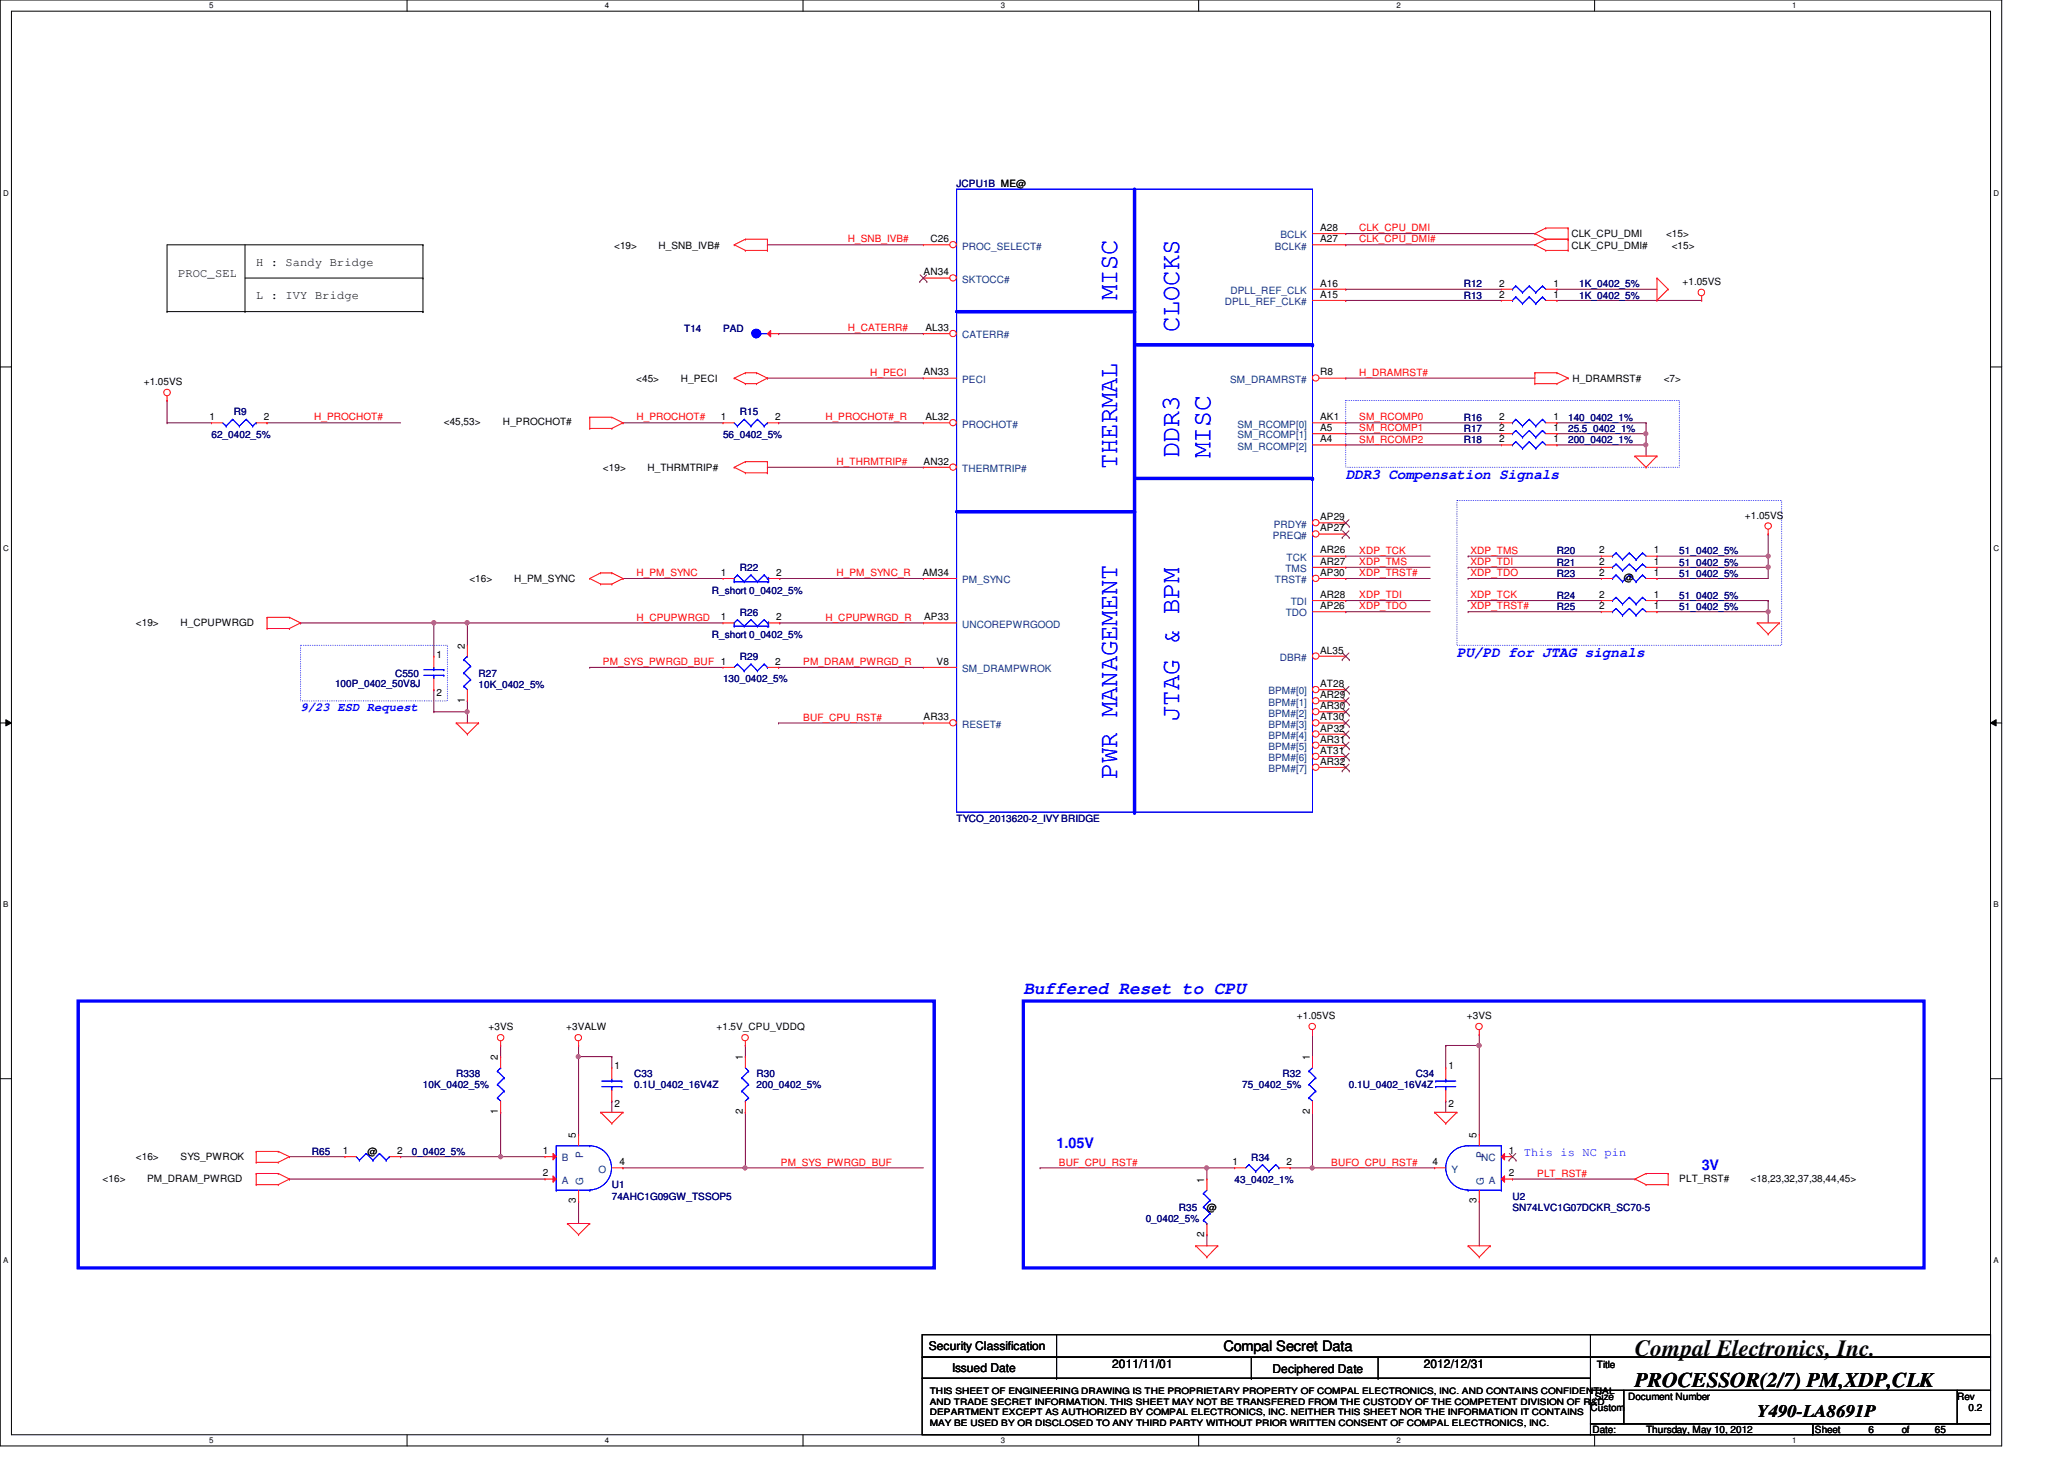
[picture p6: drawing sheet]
<svg xmlns="http://www.w3.org/2000/svg" width="297mm" height="210mm" viewBox="0 0 297 210" stroke-linecap="round" stroke-linejoin="round" font-family="sans-serif">
<path d="M0 0h288.1v208h-288.1zM1.6 1.6h284.9v204.8h-284.9z" fill="none" stroke="#000" stroke-width=".14"/>
<g fill="#fff">
<path d="M30.1 .2h.6v1.2h-.6z"/>
<path d="M30.1 206.6h.6v1.2h-.6z"/>
</g>
<path d="M58.6 0v1.6M58.6 206.4v1.6" fill="none" stroke="#000" stroke-width=".14"/>
<g fill="#fff">
<path d="M87 .2h.6v1.2h-.6z"/>
<path d="M87 206.6h.6v1.2h-.6z"/>
</g>
<path d="M115.6 0v1.6M115.6 206.4v1.6" fill="none" stroke="#000" stroke-width=".14"/>
<g fill="#fff">
<path d="M144 .2h.6v1.2h-.6z"/>
<path d="M144 206.6h.6v1.2h-.6z"/>
</g>
<path d="M172.5 0v1.6M172.5 206.4v1.6" fill="none" stroke="#000" stroke-width=".14"/>
<g fill="#fff">
<path d="M201 .2h.5v1.2h-.5z"/>
<path d="M201 206.6h.5v1.2h-.5z"/>
</g>
<path d="M229.5 0v1.6M229.5 206.4v1.6" fill="none" stroke="#000" stroke-width=".14"/>
<g fill="#fff">
<path d="M257.9 .2h.6v1.2h-.6z"/>
<path d="M257.9 206.6h.6v1.2h-.6z"/>
<path d="M.5 27.2h.7v1.2h-.7z"/>
<path d="M286.9 27.2h.8v1.2h-.8z"/>
<path d="M.5 78.4h.7v1.1h-.7z"/>
<path d="M286.9 78.4h.8v1.1h-.8z"/>
</g>
<path d="M0 52.8h1.6M286.5 52.8h1.6" fill="none" stroke="#000" stroke-width=".14"/>
<g fill="#fff">
<path d="M.5 129.6h.7v1.2h-.7z"/>
<path d="M286.9 129.6h.7v1.2h-.7z"/>
</g>
<path d="M0 104h1.6M.8 103.5l.8 .5-.8 .4zM286.5 104l.8-.5v.9zM286.5 104h1.6" fill="none" stroke="#000" stroke-width=".14"/>
<path d="M.8 103.5l.8 .5-.8 .4zM286.5 104l.8-.5v.9z" fill="#000"/>
<g fill="#fff">
<path d="M.5 180.8h.7v1.1h-.7z"/>
<path d="M286.9 180.8h.7v1.1h-.7z"/>
</g>
<path d="M35.3 35.2v9.6M60.9 35.2h.1M60.9 35.2h-36.9v9.6M60.9 35.2v9.6M24 44.8h.1M24 44.8h36.9M35.3 44.8h.1M35.3 40h25.6M60.9 40h.1M60.9 44.8h.1M0 155.2h1.6M286.5 155.2h1.6" fill="none" stroke="#000" stroke-width=".14"/>
<path d="M11.3 144h123.1v38.4h-123.1zM147.3 144h129.6v38.4h-129.6z" fill="none" stroke="#00f" stroke-width=".47"/>
<path d="M193.7 57.6h48v9.6h-48zM209.7 72h46.7v20.8h-46.7zM43.3 92.8h21.1v8h-21.1z" fill="none" stroke="#00f" stroke-width=".14" stroke-dasharray="0 .3"/>
<g fill="none" stroke="#800040" stroke-width=".14">
<path d="M211.3 86.4h.1M211.3 88h.1M211.3 80h.1M211.3 81.6h.1M211.3 83.2h.1M211.3 86.4h19.2M211.3 88h19.2M211.3 80h19.2M211.3 81.6h19.2M211.3 83.2h19.2M238.5 83.2h.1M238.5 83.2h16"/>
<path d="M254.5 80h.1M254.5 86.4h.1M254.5 80v1.6M254.5 86.4v1.6M88 158.4h.1M88 158.4v1.6M208.1 150.4h.1M212.9 148.8h.1M212.9 148.8v1.6h-4.8"/>
</g>
<circle cx="212.8" cy="150.4" r=".3" fill="#f0f"/>
<circle cx="212.8" cy="150.4" r=".3" fill="none" stroke="#f0f" stroke-width=".14"/>
<path d="M173.7 168h.1M173.7 168h4M185.7 168h.1M188.9 160h.1M188.9 160v8h-3.2" fill="none" stroke="#800040" stroke-width=".14"/>
<circle cx="173.6" cy="168" r=".3" fill="#f0f"/>
<circle cx="173.6" cy="168" r=".3" fill="none" stroke="#f0f" stroke-width=".14"/>
<path d="M188.9 148.8h.1M188.9 148.8v3.2M208.1 150.4h.1M208.1 150.4v3.2M212.9 150.4h.1M212.9 150.4v12.8" fill="none" stroke="#800040" stroke-width=".14"/>
<circle cx="212.8" cy="150.4" r=".3" fill="#f0f"/>
<circle cx="212.8" cy="150.4" r=".3" fill="none" stroke="#f0f" stroke-width=".14"/>
<path d="M83.3 152h.1M83.3 152v11.2M208.1 158.4h.1M208.1 158.4v1.6M41.7 169.6h.1M41.7 169.6h36.7M83.3 172.8h.1M83.3 172.8v3.2M212.9 172.8h.1M212.9 172.8v6.4" fill="none" stroke="#800040" stroke-width=".14"/>
<circle cx="83.2" cy="152" r=".3" fill="#f0f"/>
<circle cx="83.2" cy="152" r=".3" fill="none" stroke="#f0f" stroke-width=".14"/>
<path d="M72 166.4h.1M72 166.4h6.4" fill="none" stroke="#800040" stroke-width=".14"/>
<circle cx="72" cy="166.4" r=".3" fill="#f0f"/>
<circle cx="72" cy="166.4" r=".3" fill="none" stroke="#f0f" stroke-width=".14"/>
<g fill="none" stroke="#800040" stroke-width=".14">
<path d="M193.7 33.6h.1M193.7 35.2h.1M193.7 33.6h27.2M193.7 35.2h27.2M110.4 54.4h.1M110.4 54.4h22.5M112.1 48h.1M112.1 48h20.8M110.4 67.2h.1M110.4 67.2h22.5M193.7 60.8h.1M193.7 64h.1"/>
<path d="M193.7 60.8h22.4M193.7 64h22.4M193.7 83.2h.1M193.7 88h.1M193.7 86.4h.1M193.7 83.2h12.1M193.7 88h12.1M193.7 86.4h12.1M238.5 81.6h.1M238.5 86.4h.1M238.5 88h.1M238.5 80h.1"/>
<path d="M238.5 88h16M238.5 81.6h16M238.5 86.4h16M238.5 80h16M254.5 88h.1M254.5 88v1.6M173.7 168h.1M173.7 168v1.6"/>
</g>
<circle cx="254.5" cy="88" r=".3" fill="#f0f"/>
<circle cx="254.5" cy="88" r=".3" fill="none" stroke="#f0f" stroke-width=".14"/>
<path d="M254.5 81.6h.1M254.5 81.6v1.6M112.1 104h.1M112.1 104h20.8" fill="none" stroke="#800040" stroke-width=".14"/>
<circle cx="254.5" cy="81.6" r=".31" fill="#f0f"/>
<circle cx="254.5" cy="81.6" r=".31" fill="none" stroke="#f0f" stroke-width=".14"/>
<path d="M112.1 60.8h.1M112.1 60.8h20.8M254.5 76.8h.1M254.5 76.8v3.2" fill="none" stroke="#800040" stroke-width=".14"/>
<circle cx="254.5" cy="80" r=".3" fill="#f0f"/>
<circle cx="254.5" cy="80" r=".3" fill="none" stroke="#f0f" stroke-width=".14"/>
<path d="M193.7 54.4h.1M193.7 54.4h27.2M193.7 62.4h.1M193.7 62.4h22.4M193.7 80h.1M193.7 80h12.1M107.3 160h.1M107.3 160v8M188.9 168h.1M188.9 168h17.6M217.7 169.6h.1M217.7 169.6h17.6" fill="none" stroke="#800040" stroke-width=".14"/>
<circle cx="188.8" cy="168" r=".3" fill="#f0f"/>
<circle cx="188.8" cy="168" r=".3" fill="none" stroke="#f0f" stroke-width=".14"/>
<path d="M224.1 60.8h.1M224.1 60.8h12.8M236.9 64h.1M236.9 64v1.6M67.3 89.6h.1M67.3 89.6v3.2M67.3 102.4h.1M67.3 102.4v1.6" fill="none" stroke="#800040" stroke-width=".14"/>
<circle cx="236.9" cy="64" r=".3" fill="#f0f"/>
<circle cx="236.9" cy="64" r=".3" fill="none" stroke="#f0f" stroke-width=".14"/>
<path d="M224.1 62.4h.1M224.1 62.4h12.8" fill="none" stroke="#800040" stroke-width=".14"/>
<circle cx="236.9" cy="62.4" r=".3" fill="#f0f"/>
<circle cx="236.9" cy="62.4" r=".3" fill="none" stroke="#f0f" stroke-width=".14"/>
<g fill="none" stroke="#800040" stroke-width=".14">
<path d="M110.4 35.2h.1M110.4 35.2h22.5M24 57.6h.1M24 57.6v3.2M193.7 41.6h.1M193.7 43.2h.1M193.7 41.6h22.4M193.7 43.2h22.4M224.1 41.6h.1M224.1 43.2h.1M224.1 41.6h14.4M224.1 43.2h20.8"/>
<path d="M24 60.8h.1M24 60.8h6.4M38.4 60.8h.1M38.4 60.8h19.3M89.7 60.8h.1M89.7 60.8h14.4M224.1 64h.1M236.9 62.4h.1M236.9 60.8h.1M236.9 60.8v3.2h-12.8M62.4 89.6h.1M62.4 99.2h.1"/>
<path d="M62.4 89.6v4.8M62.4 99.2v3.2M89.7 83.2h.1M89.7 83.2h14.4M112.1 96h.1M112.1 96h20.8M112.2 89.6h.1M112.2 89.6h20.7M193.7 81.6h.1M193.7 81.6h12.1M62.4 102.4h.1M62.4 102.4h4.9"/>
<path d="M72 150.4h.1M72 150.4v1.6M72 160h.1M72 160v6.4M149.7 168h.1M149.7 168h24"/>
</g>
<circle cx="67.2" cy="102.4" r=".3" fill="#f0f"/>
<circle cx="67.2" cy="102.4" r=".3" fill="none" stroke="#f0f" stroke-width=".14"/>
<path d="M67.3 89.6h.1M67.3 89.6h36.8M84.9 96h.1M84.9 96h19.2M67.3 100.8h.1M67.3 100.8v1.6M173.7 177.6h.1M173.7 177.6v1.6" fill="none" stroke="#800040" stroke-width=".14"/>
<circle cx="67.2" cy="89.6" r=".31" fill="#f0f"/>
<circle cx="67.2" cy="89.6" r=".31" fill="none" stroke="#f0f" stroke-width=".14"/>
<path d="M62.4 89.6h.1M62.4 89.6h4.9" fill="none" stroke="#800040" stroke-width=".14"/>
<circle cx="62.4" cy="89.6" r=".31" fill="#f0f"/>
<circle cx="62.4" cy="89.6" r=".31" fill="none" stroke="#f0f" stroke-width=".14"/>
<path d="M43.3 89.6h.1M43.3 89.6h19.1M107.3 168h.1M107.3 168h25.6" fill="none" stroke="#800040" stroke-width=".14"/>
<circle cx="107.2" cy="168" r=".3" fill="#f0f"/>
<circle cx="107.2" cy="168" r=".3" fill="none" stroke="#f0f" stroke-width=".14"/>
<g fill="none" stroke="#800040" stroke-width=".14">
<path d="M112.2 83.2h.1M112.2 83.2h20.7M83.3 152h.1M83.3 150.4h.1M83.3 152h4.7M83.3 150.4v1.6M88 152h.1M88 152v1.6M107.3 150.4h.1M107.3 150.4v1.6M41.7 166.4h.1M41.7 166.4h8"/>
<path d="M57.7 166.4h.1M57.7 166.4h14.3M89.7 168h.1M89.7 168h17.6"/>
</g>
<g fill="none" stroke="#f00" stroke-width=".14">
<path d="M105.7 35.2h.1M105.7 35.2l1.6 .8M107.3 34.4h.1M107.3 36h.1M107.3 36h3.1M107.3 34.4h3.1M107.3 34.4l-1.6 .8M110.4 34.4h.1M110.4 36h.1M110.4 34.4v1.6M220.9 35.2h.1M220.9 33.6h.1"/>
<path d="M220.9 35.2l1.6 .8M220.9 33.6l1.6 .8M222.5 36h.1M222.5 34.4h.1M222.5 32.8h.1M222.5 36h3.2M222.5 34.4l-1.6 .8M222.5 34.4h3.2M222.5 32.8l-1.6 .8M222.5 32.8h3.2M225.7 34.4h.1M225.7 36h.1"/>
<path d="M225.7 32.8h.1M225.7 32.8v3.2M24 57.6h.1M24 57v.6M105.7 54.4h.1M105.7 54.4l1.6 .8M107.3 53.6h.1M107.3 55.2h.1M107.3 53.6h1.6M107.3 55.2h1.6M107.3 53.6l-1.6 .8M108.9 53.6h.1"/>
<path d="M108.9 55.2h.1M108.9 53.6l1.5 .8M110.4 54.4h.1M110.4 54.4l-1.5 .8M216.1 41.6h.1M216.1 41.6h1.6M220.9 53.6h.1M220.9 55.2h.1M220.9 53.6h3.2M220.9 53.6v1.6M220.9 55.2h3.2M222.5 41.6h1.6"/>
<path d="M224.1 53.6h.1M224.1 55.2h.1M224.1 41.6h.1M224.1 53.6l1.6 .8M225.7 54.4h.1M225.7 54.4l-1.6 .8M238.5 40h.1M238.5 43.2h.1M238.5 40v3.2M238.5 40l1.6 1.6M240.1 41.6h.1M240.1 41.6l-1.6 1.6"/>
<path d="M244.9 43.2h.1M244.9 42.6v.6M30.4 60.8h.1M30.4 60.8h1.6M36.9 60.8h1.5M38.4 60.8h.1M84.9 61.6h.1M84.9 60h.1M84.9 60h3.1M84.9 61.6h3.1M84.9 60v1.6M88 60h.1"/>
<path d="M88 61.6h.1M88 60l1.7 .8M89.7 60.8h.1M89.7 60.8l-1.7 .8M104.1 60.8h.1M104.1 60.8h1.6M105.7 67.2h.1M105.7 67.2l1.6 .8M107.3 66.4h.1M107.3 68h.1M107.3 66.4l-1.6 .8M107.3 66.4h3.1"/>
<path d="M107.3 68h3.1M110.4 66.4h.1M110.4 68h.1M110.4 66.4v1.6M110.4 60.8h1.7M112.1 60.8h.1M216.1 60.8h.1M216.1 62.4h.1M216.1 60.8h1.6M216.1 62.4h1.6M222.5 60.8h1.6M222.5 62.4h1.6"/>
<path d="M224.1 60.8h.1M224.1 62.4h.1M235.3 65.6h.1M235.3 65.6h3.2M235.3 65.6l1.6 1.6M236.9 67.2h.1M238.5 65.6h.1M238.5 65.6l-1.6 1.6M254.5 76.8h.1M254.5 76.2v.6M38.4 90.4h.1M38.4 88.8h.1"/>
<path d="M38.4 88.8h3.3M38.4 90.4h3.3M38.4 88.8v1.6M41.7 88.8h.1M41.7 90.4h.1M41.7 88.8l1.6 .8M43.3 89.6h.1M43.3 89.6l-1.6 .8M84.9 83.2h.1M84.9 83.2l1.5 .8M86.4 82.4h.1M86.4 84h.1"/>
<path d="M86.4 82.4l-1.5 .8M86.4 82.4h1.6M86.4 84h1.6M88 82.4h.1M88 84h.1M88 82.4l1.7 .8M89.7 83.2h.1M89.7 83.2l-1.7 .8M104.1 96h.1M104.1 83.2h.1M104.1 96h1.6M104.1 83.2h1.6"/>
<path d="M110.4 96h1.7M110.6 83.2h1.6M112.1 96h.1M112.2 83.2h.1M230.5 86.4h.1M230.5 80h.1M230.5 86.4h1.6M230.5 80h1.6M236.9 86.4h1.6M236.9 80h1.6M238.5 86.4h.1M238.5 80h.1"/>
<path d="M252.9 89.6h.1M252.9 89.6h3.2M252.9 89.6l1.6 1.6M254.5 91.2h.1M256.1 89.6h.1M256.1 89.6l-1.6 1.6M65.7 104h.1M65.7 104h3.2M65.7 104l1.6 1.6M67.3 105.6h.1M68.9 104h.1M68.9 104l-1.6 1.6"/>
<path d="M72 150.4h.1M72 149.8v.6M83.3 150.4h.1M83.3 149.8v.6M107.3 150.4h.1M107.3 149.8v.6M188.9 148.8h.1M188.9 152h.1M188.9 148.2v.6M188.9 152v1.6M188.9 158.4v1.6M212.9 148.8h.1"/>
<path d="M212.9 148.2v.6M36.9 170.4h.1M36.9 168.8h.1M36.9 167.2h.1M36.9 165.7h.1M36.9 168.8h3.1M36.9 170.4h3.1M36.9 165.7v1.5M36.9 168.8v1.6M36.9 165.7h3.1M36.9 167.2h3.1M40 168.8h.1"/>
<path d="M40 170.4h.1M40 165.7h.1M40 167.2h.1M40 168.8l1.7 .8M40 165.7l1.7 .7M41.7 169.6h.1M41.7 166.4h.1M41.7 169.6l-1.7 .8M41.7 166.4l-1.7 .8M49.7 166.4h.1M49.7 166.4h1.6M56 166.4h1.7"/>
<path d="M57.7 166.4h.1M81.7 176h.1M81.7 176h3.2M81.7 176l1.6 1.6M83.3 177.6h.1M84.9 176h.1M84.9 176l-1.6 1.6M86.4 160h.1M86.4 160h3.3M86.4 160l1.6 1.6M88 161.6h.1M89.7 160h.1"/>
<path d="M89.7 160l-1.7 1.6M172.1 179.2h.1M172.1 179.2h3.2M172.1 179.2l1.6 1.6M175.3 179.2h.1M175.3 179.2l-1.6 1.6M188.9 160h.1M206.5 160h.1M206.5 160h3.2M206.5 160l1.6 1.6M208.1 161.6h.1M209.7 160h.1"/>
<path d="M209.7 160l-1.6 1.6M211.3 179.2h.1M211.3 179.2h3.2M211.3 179.2l1.6 1.6M214.5 179.2h.1M214.5 179.2l-1.6 1.6M235.3 169.6h.1M235.3 169.6l1.6 .8M236.9 168.8h.1M236.9 170.4h.1M236.9 168.8h3.2M236.9 170.4h3.2"/>
<path d="M236.9 168.8l-1.6 .8M240.1 170.4h.1M240.1 168.8h.1M240.1 168.8v1.6M173.7 180.8h.1M212.9 180.8h.1"/>
<circle cx="24" cy="56.5" r=".47"/>
<circle cx="244.8" cy="42.1" r=".47"/>
<circle cx="254.5" cy="75.7" r=".46"/>
<circle cx="72.1" cy="149.3" r=".46"/>
<circle cx="83.2" cy="149.3" r=".46"/>
<circle cx="107.2" cy="149.3" r=".46"/>
<circle cx="188.8" cy="147.7" r=".46"/>
<circle cx="212.9" cy="147.7" r=".46"/>
</g>
<g fill="none" stroke="#000" stroke-width=".14">
<path d="M132.7 192h96.2v3.2h-96.2zM132.7 195.2h96.2v3.1h-96.2zM132.7 198.3h96.2v8.1h-96.2zM152.1 195.2h.1M152.1 198.3h.1M152.1 192v6.3M180.1 198.3h.1M180.1 195.2v3.1M198.3 198.3h.1M198.3 195.2v3.1M228.9 192h57.6v3.2h-57.6zM228.9 195.2h57.6v4.8h-57.6z"/>
<path d="M228.9 200h4.8v4.9h-4.8zM228.9 204.9h32v1.5h-32zM233.7 200h48v4.9h-48zM260.9 204.9h25.6v1.5h-25.6zM281.7 200h4.8v4.9h-4.8z"/>
</g>
<g fill="none" stroke="#00f" stroke-width=".14">
<path d="M137.7 27.2h51.2v89.6h-51.2zM217.7 41.6h.1M218.1 41.1h.1M218.1 41.1l1 1M218.1 41.1l-.4 .5M219.1 42.1h.1M220.1 41.1h.1M220.1 41.1l.9 1M220.1 41.1l-1 1M221 42.1h.1M222 41.1h.1M222 41.1l.5 .5"/>
<path d="M222 41.1l-1 1M32 60.8l.6 .5M32.6 61.3h.1M33.5 60.3h.1M33.5 60.3l-.9 1M33.5 60.3l1 1M34.5 61.3h.1M35.4 60.3h.1M35.4 60.3l-.9 1M35.4 60.3l1 1M36.4 61.3h.1M36.9 60.8h.1"/>
<path d="M36.9 60.8l-.5 .5M105.7 60.8l.4 .5M106.1 61.3h.1M107.1 60.3h.1M107.1 60.3l-1 1M107.1 60.3l1 1M108.1 61.3h.1M109 60.3h.1M109 60.3l-.9 1M109 60.3l1 1M110 61.3h.1M110.4 60.8h.1"/>
<path d="M110.4 60.8l-.4 .5M217.7 60.8h.1M217.7 62.4h.1M218.1 60.3h.1M218.1 61.9h.1M218.1 60.3l1 1M218.1 60.3l-.4 .5M218.1 61.9l1 1M218.1 61.9l-.4 .5M219.1 61.3h.1M219.1 62.9h.1M220.1 60.3h.1"/>
<path d="M220.1 61.9h.1M220.1 60.3l.9 1M220.1 60.3l-1 1M220.1 61.9l.9 1M220.1 61.9l-1 1M221 61.3h.1M221 62.9h.1M222 60.3h.1M222 61.9h.1M222 60.3l.5 .5M222 60.3l-1 1M222 61.9l.5 .5"/>
<path d="M222 61.9l-1 1M232.6 79.5h.1M232.6 79.5l.9 1M232.6 79.5l-.5 .5M234.5 79.5h.1M234.5 79.5l1 1M234.5 79.5l-1 1M236.4 79.5h.1M236.4 79.5l.5 .5M236.4 79.5l-.9 1M105.7 83.7h.1M105.7 83.7h4.7"/>
<path d="M106.1 95.5h.1M106.1 82.7h.1M106.1 95.5l-.4 .5M106.1 95.5l1 1M106.1 82.7l-.4 .5v.5M106.1 82.7l1 1M107.1 96.5h.1M107.1 83.7h.1M108.1 95.5h.1M108.1 82.7h.1M108.1 95.5l-1 1M108.1 95.5l.9 1"/>
<path d="M108.1 82.7l-1 1M108.1 82.7l.9 1M109 96.5h.1M109 83.7h.1M110 95.5h.1M110 82.7h.1M110 95.5l-1 1M110 95.5l.4 .5M110 82.7l-1 1M110 82.7l.4 .5M110.4 96h.1M110.4 83.2h.1"/>
<path d="M110.4 83.7h.1M110.6 83.7h.1M110.6 83.1v.6M232.1 86.4h.1M232.1 80h.1M232.6 85.9h.1M232.6 85.9l.9 1M232.6 85.9l-.5 .5M233.5 86.9h.1M233.5 80.5h.1M234.5 85.9h.1M234.5 85.9l1 1"/>
<path d="M234.5 85.9l-1 1M235.5 86.9h.1M235.5 80.5h.1M236.4 85.9h.1M236.4 85.9l.5 .5M236.4 85.9l-.9 1M188.4 154.1h.1M188.4 156h.1M188.4 157.9h.1M188.4 154.1l1 1M188.4 156l1 1M188.4 157.9l.5 .5"/>
<path d="M188.9 158.4h.1M188.9 153.6l-.5 .5M189.4 155.1h.1M189.4 157h.1M189.4 155.1l-1 .9M189.4 157l-1 .9M51.3 166.4l.4 .5M51.7 166.9h.1M52.7 165.9h.1M52.7 165.9l-1 1M52.7 165.9l1 1M53.7 166.9h.1"/>
<path d="M54.6 165.9h.1M54.6 165.9l-.9 1M54.6 165.9l1 1M55.6 166.9h.1M56 166.4h.1M56 166.4l-.4 .5"/>
</g>
<path d="M163.3 27.2v89.6" fill="none" stroke="#00f" stroke-width=".47"/>
<circle cx="163.3" cy="116.8" r=".23" fill="#00f"/>
<path d="M163.3 49.6h25.6" fill="none" stroke="#00f" stroke-width=".47"/>
<circle cx="188.9" cy="49.6" r=".23" fill="#00f"/>
<path d="M137.7 44.8h25.6" fill="none" stroke="#00f" stroke-width=".47"/>
<circle cx="163.3" cy="44.8" r=".23" fill="#00f"/>
<path d="M137.7 73.6h25.6" fill="none" stroke="#00f" stroke-width=".47"/>
<circle cx="163.3" cy="73.6" r=".23" fill="#00f"/>
<path d="M163.3 68.8h25.6" fill="none" stroke="#00f" stroke-width=".47"/>
<circle cx="188.9" cy="68.8" r=".23" fill="#00f"/>
<path d="M137.7 27.2h51.2v89.6h-51.2z" fill="none" stroke="#00f" stroke-width=".14"/>
<path d="M163.3 27.2v89.6" fill="none" stroke="#00f" stroke-width=".47"/>
<circle cx="163.3" cy="116.8" r=".23" fill="#00f"/>
<path d="M163.3 49.6h25.6" fill="none" stroke="#00f" stroke-width=".47"/>
<circle cx="188.9" cy="49.6" r=".23" fill="#00f"/>
<path d="M137.7 44.8h25.6" fill="none" stroke="#00f" stroke-width=".47"/>
<circle cx="163.3" cy="44.8" r=".23" fill="#00f"/>
<path d="M137.7 73.6h25.6" fill="none" stroke="#00f" stroke-width=".47"/>
<circle cx="163.3" cy="73.6" r=".23" fill="#00f"/>
<path d="M163.3 68.8h25.6" fill="none" stroke="#00f" stroke-width=".47"/>
<circle cx="188.9" cy="68.8" r=".23" fill="#00f"/>
<path d="M188.9 62.4h4.8M188.9 64h4.8M193.7 62.4h.1M193.7 64h.1" fill="none" stroke="#f00" stroke-width=".14"/>
<circle cx="189.4" cy="54.4" r=".46" fill="#fff"/>
<g fill="none" stroke="#f00" stroke-width=".14">
<path d="M188.9 35.2h4.8M188.9 33.6h4.8M193.7 35.2h.1M193.7 33.6h.1M188.9 43.2h4.8M188.9 41.6h4.8M189.9 54.4h3.8M193.7 54.4h.1M193.7 43.2h.1M193.7 41.6h.1M188.9 60.8h4.8M193.7 60.8h.1"/>
<circle cx="189.4" cy="54.4" r=".46"/>
</g>
<circle cx="137.2" cy="48" r=".46" fill="#fff"/>
<g fill="none" stroke="#f00" stroke-width=".14">
<path d="M132.9 48h.1M132.9 54.4h.1M132.9 48h3.8M132.9 54.4h4.8"/>
<circle cx="137.2" cy="48" r=".46"/>
</g>
<circle cx="137.2" cy="60.8" r=".46" fill="#fff"/>
<g fill="none" stroke="#f00" stroke-width=".14">
<path d="M132.9 60.8h.1M132.9 60.8h3.8"/>
<circle cx="137.2" cy="60.8" r=".46"/>
</g>
<circle cx="137.2" cy="67.2" r=".46" fill="#fff"/>
<g fill="none" stroke="#f00" stroke-width=".14">
<path d="M132.9 67.2h.1M132.9 67.2h3.8M132.9 96h.1M132.9 96h4.8"/>
<circle cx="137.2" cy="67.2" r=".46"/>
</g>
<circle cx="137.2" cy="104" r=".46" fill="#fff"/>
<g fill="none" stroke="#f00" stroke-width=".14">
<path d="M132.9 104h.1M132.9 104h3.8"/>
<circle cx="137.2" cy="104" r=".46"/>
</g>
<circle cx="189.4" cy="75.2" r=".46" fill="#fff"/>
<g fill="none" stroke="#f00" stroke-width=".14">
<path d="M189.9 75.2h3.8M193.7 75.2h.1"/>
<circle cx="189.4" cy="75.2" r=".46"/>
</g>
<path d="M193.2 75.7h.1M193.2 74.8l1 .9M194.1 74.8l-.9 .9M194.2 75.7h.1" fill="none" stroke="#804000" stroke-width=".14"/>
<circle cx="189.4" cy="76.8" r=".46" fill="#fff"/>
<g fill="none" stroke="#f00" stroke-width=".14">
<path d="M189.9 76.8h3.8M193.7 76.8h.1M188.9 80h4.8M188.9 81.6h4.8M193.7 80h.1M193.7 81.6h.1"/>
<circle cx="189.4" cy="76.8" r=".46"/>
</g>
<path d="M193.2 77.3h.1M193.2 76.4l1 .9M194.1 76.4l-.9 .9M194.2 77.3h.1" fill="none" stroke="#804000" stroke-width=".14"/>
<circle cx="189.4" cy="83.2" r=".46" fill="#fff"/>
<g fill="none" stroke="#f00" stroke-width=".14">
<path d="M188.9 86.4h4.8M188.9 88h4.8M189.9 83.2h3.8M193.7 83.2h.1M193.7 86.4h.1M193.7 88h.1"/>
<circle cx="189.4" cy="83.2" r=".46"/>
</g>
<circle cx="189.4" cy="94.4" r=".46" fill="#fff"/>
<g fill="none" stroke="#f00" stroke-width=".14">
<path d="M189.9 94.4h3.8M193.7 94.4h.1"/>
<circle cx="189.4" cy="94.4" r=".46"/>
</g>
<path d="M193.2 94.9h.1M193.2 93.9l1 1M194.1 93.9l-.9 1M194.2 94.9h.1" fill="none" stroke="#804000" stroke-width=".14"/>
<circle cx="189.4" cy="99.2" r=".46" fill="#fff"/>
<g fill="none" stroke="#f00" stroke-width=".14">
<path d="M189.9 99.2h3.8M193.7 99.2h.1"/>
<circle cx="189.4" cy="99.2" r=".46"/>
</g>
<path d="M193.2 99.7h.1M193.2 98.8l1 .9M194.1 98.8l-.9 .9M194.2 99.7h.1" fill="none" stroke="#804000" stroke-width=".14"/>
<circle cx="189.4" cy="100.8" r=".46" fill="#fff"/>
<g fill="none" stroke="#f00" stroke-width=".14">
<path d="M189.9 100.8h3.8M193.7 100.8h.1"/>
<circle cx="189.4" cy="100.8" r=".46"/>
</g>
<path d="M193.2 101.3h.1M193.2 100.4l1 .9M194.1 100.4l-.9 .9M194.2 101.3h.1" fill="none" stroke="#804000" stroke-width=".14"/>
<circle cx="189.4" cy="102.4" r=".46" fill="#fff"/>
<g fill="none" stroke="#f00" stroke-width=".14">
<path d="M189.9 102.4h3.8M193.7 102.4h.1"/>
<circle cx="189.4" cy="102.4" r=".46"/>
</g>
<path d="M193.2 102.9h.1M193.2 101.9l1 1M194.1 101.9l-.9 1M194.2 102.9h.1" fill="none" stroke="#804000" stroke-width=".14"/>
<circle cx="189.4" cy="104" r=".46" fill="#fff"/>
<g fill="none" stroke="#f00" stroke-width=".14">
<path d="M189.9 104h3.8M193.7 104h.1"/>
<circle cx="189.4" cy="104" r=".46"/>
</g>
<path d="M193.2 104.5h.1M193.2 103.5l1 1M194.1 103.5l-.9 1M194.2 104.5h.1" fill="none" stroke="#804000" stroke-width=".14"/>
<circle cx="189.4" cy="105.6" r=".46" fill="#fff"/>
<g fill="none" stroke="#f00" stroke-width=".14">
<path d="M189.9 105.6h3.8M193.7 105.6h.1"/>
<circle cx="189.4" cy="105.6" r=".46"/>
</g>
<path d="M193.2 106.1h.1M193.2 105.2l1 .9M194.1 105.2l-.9 .9M194.2 106.1h.1" fill="none" stroke="#804000" stroke-width=".14"/>
<circle cx="189.4" cy="107.2" r=".46" fill="#fff"/>
<g fill="none" stroke="#f00" stroke-width=".14">
<path d="M189.9 107.2h3.8M193.7 107.2h.1"/>
<circle cx="189.4" cy="107.2" r=".46"/>
</g>
<path d="M193.2 107.7h.1M193.2 106.8l1 .9M194.1 106.8l-.9 .9M194.2 107.7h.1" fill="none" stroke="#804000" stroke-width=".14"/>
<circle cx="189.4" cy="108.8" r=".46" fill="#fff"/>
<g fill="none" stroke="#f00" stroke-width=".14">
<path d="M189.9 108.8h3.8M193.7 108.8h.1"/>
<circle cx="189.4" cy="108.8" r=".46"/>
</g>
<path d="M193.2 109.3h.1M193.2 108.4l1 .9M194.1 108.4l-.9 .9M194.2 109.3h.1" fill="none" stroke="#804000" stroke-width=".14"/>
<circle cx="189.4" cy="110.4" r=".46" fill="#fff"/>
<g fill="none" stroke="#f00" stroke-width=".14">
<path d="M132.9 83.2h.1M132.9 83.2h4.8M189.9 110.4h3.8M193.7 110.4h.1"/>
<circle cx="189.4" cy="110.4" r=".46"/>
</g>
<path d="M193.2 110.9h.1M193.2 109.9l1 1M194.1 109.9l-.9 1M194.2 110.9h.1" fill="none" stroke="#804000" stroke-width=".14"/>
<circle cx="137.2" cy="40" r=".46" fill="#fff"/>
<g fill="none" stroke="#f00" stroke-width=".14">
<path d="M132.9 40h.1M132.9 40h3.8"/>
<circle cx="137.2" cy="40" r=".46"/>
</g>
<path d="M132.4 39.5l1 1M133.3 39.5l-.9 1M132.4 40.5h.1M133.4 40.5h.1" fill="none" stroke="#804000" stroke-width=".14"/>
<circle cx="137.2" cy="35.2" r=".46" fill="#fff"/>
<g fill="none" stroke="#f00" stroke-width=".14">
<path d="M132.9 35.2h.1M132.9 35.2h3.8M216.1 43.2h.1M216.1 43.2h1.6M222.5 43.2h1.6M224.1 43.2h.1M62.4 94.4h.1M62.4 99.2h.1M62.4 94.4v1.6M62.4 97.6v1.6M67.3 92.8h.1M67.3 92.8v1.6"/>
<path d="M67.3 99.2v1.6M104.1 89.6h.1M104.1 89.6h1.6M110.6 89.6h1.6M112.2 89.6h.1M132.9 89.6h.1M132.9 89.6h4.8M230.5 88h.1M230.5 88h1.6M236.9 88h1.6M238.5 88h.1M67.3 100.8h.1"/>
<path d="M88 153.6h.1M88 158.4h.1M88 153.6v1.6M88 156.8v1.6M208.1 153.6h.1M208.1 158.4h.1M208.1 153.6v1.6M208.1 156.8v1.6M177.7 168h.1M177.7 168h1.6M184.1 168h1.6M185.7 168h.1"/>
<circle cx="137.2" cy="35.2" r=".46"/>
</g>
<g fill="none" stroke="#00f" stroke-width=".14">
<path d="M217.7 43.2h.1M218.1 42.7h.1M218.1 42.7l1 1M218.1 42.7l-.4 .5M219.1 43.7h.1M220.1 42.7h.1M220.1 42.7l.9 1M220.1 42.7l-1 1M221 43.7h.1M222 42.7h.1M222 42.7l.5 .5M222 42.7l-1 1"/>
<path d="M61 97.2h2.9M61 96.4h2.9M62.4 96.4h.1M62.4 97.2h.1M62.4 96v.4M62.4 97.2v.4M63.9 97.2h.1M63.9 96.4h.1M66.8 98.7h.1M66.8 96.8h.1M66.8 94.9h.1M66.8 98.7l.5 .5"/>
<path d="M66.8 96.8l.9 1M66.8 94.9l.9 .9M67.3 94.4h.1M67.3 94.4l-.5 .5M67.7 97.8h.1M67.7 95.8h.1M67.7 97.8l-.9 .9M67.7 95.8l-.9 1M105.7 90.1h.1M105.7 90.1h4.7M106.1 89.2h.1M106.1 89.2l-.4 .4v.5"/>
<path d="M106.1 89.2l1 .9M107.1 90.1h.1M108.1 89.2h.1M108.1 89.2l-1 .9M108.1 89.2l.9 .9M109 90.1h.1M110 89.2h.1M110 89.2l-1 .9M110 89.2l.4 .4M110.4 89.6h.1M110.4 90.1h.1M110.6 90.1h.1"/>
<path d="M110.6 89.5v.6M232.1 88h.1M232.6 87.5h.1M232.6 87.5l.9 1M232.6 87.5l-.5 .5M233.5 88.5h.1M234.5 87.5h.1M234.5 87.5l1 1M234.5 87.5l-1 1M235.5 88.5h.1M236.4 87.5h.1M236.4 87.5l.5 .5"/>
<path d="M236.4 87.5l-.9 1M86.6 156.3h2.9M86.6 155.5h2.9M88 155.5h.1M88 156.3h.1M88 155.2v.3M88 156.3v.5M89.5 156.3h.1M89.5 155.5h.1M206.6 156.3h.1M206.6 155.5h.1M206.6 156.3h2.9"/>
<path d="M206.6 155.5h2.9M208.1 155.5h.1M208.1 156.3h.1M208.1 155.2v.3M208.1 156.3v.5M80 171.2h.1M80 171.2h4.9M84.9 164.8h.1M84.9 164.8a3.2 3.2 0 0 1 3.1 3.2 3.2 3.2 0 0 1-3.1 3.2M84.9 171.2h.1M84.9 164.8h-4.9v6.4M179.7 167.6h.1"/>
<path d="M179.7 167.6l-.4 .4M179.7 167.6l1 .9M180.7 168.5h.1M181.7 167.6h.1M181.7 167.6l-1 .9M181.7 167.6l.9 .9M182.6 168.5h.1M183.6 167.6h.1M183.6 167.6l-1 .9M183.6 167.6l.5 .4M184.1 168h.1"/>
</g>
<path d="M79.6 165.9l.4 .5-.4 .5z" fill="#f00"/>
<path d="M78.4 166.4h.1M78.4 166.4h1.6M79.6 165.9l.4 .5-.4 .5z" fill="none" stroke="#f00" stroke-width=".14"/>
<path d="M79.6 169.2l.4 .4-.4 .5z" fill="#f00"/>
<g fill="none" stroke="#f00" stroke-width=".14">
<path d="M216.1 64h.1M216.1 64h1.6M222.5 64h1.6M224.1 64h.1M78.4 169.6h.1M78.4 169.6h1.6M79.6 169.2l.4 .4-.4 .5zM83.3 172.8h.1M83.3 163.2h.1M83.3 163.2v1.6M83.3 171.2v1.6M88 168h1.7"/>
<path d="M89.7 168h.1"/>
</g>
<path d="M217.7 64h.1M218.1 63.5h.1M218.1 63.5l1 1M218.1 63.5l-.4 .5M219.1 64.5h.1M220.1 63.5h.1M220.1 63.5l.9 1M220.1 63.5l-1 1M221 64.5h.1M222 63.5h.1M222 63.5l.5 .5M222 63.5l-1 1" fill="none" stroke="#00f" stroke-width=".14"/>
<circle cx="108.8" cy="48" r=".63" fill="#00f"/>
<g fill="none" stroke="#00f" stroke-width=".14">
<path d="M109.5 48h.1M109.5 48h.9"/>
<circle cx="108.8" cy="48" r=".63"/>
</g>
<circle cx="108.8" cy="48" r=".63" fill="#00f"/>
<g fill="none" stroke="#00f" stroke-width=".14">
<path d="M109.5 48h.1M109.5 48h.9"/>
<circle cx="108.8" cy="48" r=".63"/>
</g>
<path d="M110.4 48l.5-.5v1z" fill="#f00"/>
<path d="M110.4 48l.5-.5v1zM110.4 48h1.7M112.1 48h.1M107.3 152h.1M107.3 152v1.6M107.3 158.4v1.6M107.3 160h.1" fill="none" stroke="#f00" stroke-width=".14"/>
<g fill="none" stroke="#00f" stroke-width=".14">
<path d="M106.8 155.1h.1M106.8 157h.1M106.8 155.1l.9 .9M106.8 157l.9 .9M107.3 158.4h.1M107.3 153.6l.4 .5M107.7 154.1h.1M107.7 156h.1M107.7 157.9h.1M107.7 154.1l-.9 1M107.7 156l-.9 1M107.7 157.9l-.4 .5"/>
<path d="M211.3 171.2h.1M211.3 171.2h4.8M216.1 164.8h.1M216.1 171.2h.1M216.1 164.8h-4.8a3.2 3.2 0 0 0-3.2 3.2 3.2 3.2 0 0 0 3.2 3.2M216.1 164.8v6.4"/>
</g>
<path d="M216.1 166.4l.4-.5v1z" fill="#f00"/>
<path d="M216.1 166.4l.4-.5v1zM216.1 166.4h1.6M217.7 166.4h.1" fill="none" stroke="#f00" stroke-width=".14"/>
<path d="M217.2 166.9h.1M217.2 165.9l1 1M218.1 165.9l-.9 1M218.2 166.9h.1" fill="none" stroke="#804000" stroke-width=".14"/>
<path d="M216.1 169.6l.4-.4v.9z" fill="#f00"/>
<g fill="none" stroke="#f00" stroke-width=".14">
<path d="M230.5 81.6h.1M230.5 83.2h.1M230.5 81.6h1.6M230.5 83.2h1.6M236.9 81.6h1.6M236.9 83.2h1.6M238.5 81.6h.1M238.5 83.2h.1M72 152h.1M72 152v1.6M72 158.4v1.6M72 160h.1"/>
<path d="M173.7 169.6h.1M173.7 177.6h.1M173.7 169.6v1.6M173.7 176v1.6M206.5 168h.1M206.5 168h1.6M212.9 172.8h.1M212.9 163.2h.1M212.9 163.2v1.6M212.9 171.2v1.6M216.1 169.6l.4-.4v.9zM216.1 169.6h1.6"/>
<path d="M217.7 169.6h.1"/>
</g>
<g fill="none" stroke="#00f" stroke-width=".14">
<path d="M232.1 81.6h.1M232.1 83.2h.1M232.6 81.2h.1M232.6 82.7h.1M232.6 81.2l.9 .9M232.6 81.2l-.5 .4M232.6 82.7l.9 1M232.6 82.7l-.5 .5M233.5 82.1h.1M233.5 83.7h.1M234.5 81.2h.1M234.5 82.7h.1"/>
<path d="M234.5 81.2l1 .9M234.5 81.2l-1 .9M234.5 82.7l1 1M234.5 82.7l-1 1M235.5 82.1h.1M235.5 83.7h.1M236.4 81.2h.1M236.4 82.7h.1M236.4 81.2l.5 .4M236.4 81.2l-.9 .9M236.4 82.7l.5 .5M236.4 82.7l-.9 1"/>
<path d="M71.6 157.9h.1M71.6 156h.1M71.6 154.1h.1M71.6 157.9l.4 .5M71.6 156l1 1M71.6 154.1l1 1M72 153.6h.1M72 153.6l-.4 .5M72.6 157h.1M72.6 155.1h.1M72.6 157l-1 .9M72.6 155.1l-1 .9"/>
<path d="M173.2 171.7h.1M173.2 173.7h.1M173.2 175.6h.1M173.2 171.7l1 1M173.2 173.7l1 .9M173.2 175.6l.5 .4M173.7 176h.1M173.7 171.2l-.5 .5M174.2 172.7h.1M174.2 174.6h.1M174.2 172.7l-1 1M174.2 174.6l-1 1"/>
</g>
<circle cx="212.8" cy="150.4" r=".3" fill="#f0f"/>
<circle cx="212.8" cy="150.4" r=".3" fill="none" stroke="#f0f" stroke-width=".14"/>
<circle cx="173.6" cy="168" r=".3" fill="#f0f"/>
<circle cx="173.6" cy="168" r=".3" fill="none" stroke="#f0f" stroke-width=".14"/>
<circle cx="212.8" cy="150.4" r=".3" fill="#f0f"/>
<circle cx="212.8" cy="150.4" r=".3" fill="none" stroke="#f0f" stroke-width=".14"/>
<circle cx="83.2" cy="152" r=".3" fill="#f0f"/>
<circle cx="83.2" cy="152" r=".3" fill="none" stroke="#f0f" stroke-width=".14"/>
<circle cx="72" cy="166.4" r=".3" fill="#f0f"/>
<circle cx="72" cy="166.4" r=".3" fill="none" stroke="#f0f" stroke-width=".14"/>
<circle cx="254.5" cy="88" r=".3" fill="#f0f"/>
<circle cx="254.5" cy="88" r=".3" fill="none" stroke="#f0f" stroke-width=".14"/>
<circle cx="254.5" cy="81.6" r=".31" fill="#f0f"/>
<circle cx="254.5" cy="81.6" r=".31" fill="none" stroke="#f0f" stroke-width=".14"/>
<circle cx="254.5" cy="80" r=".3" fill="#f0f"/>
<circle cx="254.5" cy="80" r=".3" fill="none" stroke="#f0f" stroke-width=".14"/>
<circle cx="188.8" cy="168" r=".3" fill="#f0f"/>
<circle cx="188.8" cy="168" r=".3" fill="none" stroke="#f0f" stroke-width=".14"/>
<circle cx="236.9" cy="64" r=".3" fill="#f0f"/>
<circle cx="236.9" cy="64" r=".3" fill="none" stroke="#f0f" stroke-width=".14"/>
<circle cx="236.9" cy="62.4" r=".3" fill="#f0f"/>
<circle cx="236.9" cy="62.4" r=".3" fill="none" stroke="#f0f" stroke-width=".14"/>
<circle cx="67.2" cy="102.4" r=".3" fill="#f0f"/>
<circle cx="67.2" cy="102.4" r=".3" fill="none" stroke="#f0f" stroke-width=".14"/>
<circle cx="67.2" cy="89.6" r=".31" fill="#f0f"/>
<circle cx="67.2" cy="89.6" r=".31" fill="none" stroke="#f0f" stroke-width=".14"/>
<circle cx="62.4" cy="89.6" r=".31" fill="#f0f"/>
<circle cx="62.4" cy="89.6" r=".31" fill="none" stroke="#f0f" stroke-width=".14"/>
<circle cx="107.2" cy="168" r=".3" fill="#f0f"/>
<circle cx="107.2" cy="168" r=".3" fill="none" stroke="#f0f" stroke-width=".14"/>
<g font-size="3.8" fill="#00f">
<text x="160.8" y="43.2" transform="rotate(-90 160.8 43.2)">MISC</text>
<text x="169.7" y="47.7" transform="rotate(-90 169.7 47.7)">CLOCKS</text>
<text x="169.7" y="66" transform="rotate(-90 169.7 66)">DDR3</text>
<text x="174.2" y="66" transform="rotate(-90 174.2 66)">MISC</text>
<text x="160.8" y="67.5" transform="rotate(-90 160.8 67.5)">THERMAL</text>
<text x="169.7" y="103.7" transform="rotate(-90 169.7 103.7)">JTAG &amp; BPM</text>
<text x="160.8" y="112" transform="rotate(-90 160.8 112)">PWR MANAGEMENT</text>
</g>
<text font-size="3.3" x="235.3" y="195.1">Compal Electronics, Inc.</text>
<text font-size="3" x="235.3" y="199.6">PROCESSOR(2/7) PM,XDP,CLK</text>
<text font-size="2.5" fill="#00f" x="147.3" y="143">Buffered Reset to CPU</text>
<text font-size="2.5" x="252.9" y="203.9">Y490-LA8691P</text>
<g font-size="2.1" fill="#00f">
<text x="193.7" y="69">DDR3 Compensation Signals</text>
<text x="209.7" y="94.6">PU/PD for JTAG signals</text>
<text x="152.1" y="165.1">1.05V</text>
<text x="244.9" y="168.3">3V</text>
</g>
<text font-size="2.1" x="176.1" y="194.4">Compal Secret Data</text>
<g font-size="1.7">
<text x="25.7" y="39.8">PROC_SEL</text>
<text x="36.9" y="38.2">H : Sandy Bridge</text>
<text x="36.9" y="43">L : IVY Bridge</text>
<text x="133.7" y="194.3">Security Classification</text>
<text x="137" y="197.3">Issued Date</text>
<text x="160.1" y="196.8">2011/11/01</text>
<text x="183.1" y="197.5">Deciphered Date</text>
<text x="204.9" y="196.8">2012/12/31</text>
</g>
<g font-size="1.7" fill="#00f">
<text x="43.3" y="102.3">9/23 ESD Request</text>
<text x="219.3" y="166.2">This is NC pin</text>
</g>
<g font-size="1.4" fill="#000080">
<text x="137.7" y="27">JCPU1B ME@</text>
<text x="210.6" y="41.4">R12</text>
<text x="227.3" y="41.4">1K_0402_5%</text>
<text x="98.5" y="47.8">T14</text>
<text x="104.1" y="47.8">PAD</text>
<text x="210.6" y="43">R13</text>
<text x="227.3" y="43">1K_0402_5%</text>
<text x="33.7" y="59.8">R9</text>
<text x="106.5" y="59.8">R15</text>
<text x="30.4" y="63">62_0402_5%</text>
<text x="104.1" y="63">56_0402_5%</text>
<text x="210.6" y="60.6">R16</text>
<text x="210.6" y="62.2">R17</text>
<text x="210.6" y="63.8">R18</text>
<text x="225.7" y="60.6">140_0402_1%</text>
<text x="225.7" y="62.2">25.5_0402_1%</text>
<text x="225.7" y="63.8">200_0402_1%</text>
<text x="106.5" y="82.2">R22</text>
<text x="224.1" y="79.8">R20</text>
<text x="224.1" y="81.4">R21</text>
<text x="224.1" y="83">R23</text>
<text x="241.7" y="79.8">51_0402_5%</text>
<text x="241.7" y="81.4">51_0402_5%</text>
<text x="241.7" y="83">51_0402_5%</text>
<text x="102.4" y="85.4">R_short 0_0402_5%</text>
<text x="106.5" y="88.6">R26</text>
<text x="224.1" y="86.2">R24</text>
<text x="224.1" y="87.8">R25</text>
<text x="241.7" y="86.2">51_0402_5%</text>
<text x="241.7" y="87.8">51_0402_5%</text>
<text x="102.4" y="91.8">R_short 0_0402_5%</text>
<text x="106.5" y="95">R29</text>
<text x="48.2" y="98.8">100P_0402_50V8J</text>
<text x="56.9" y="97.4">C550</text>
<text x="68.9" y="97.4">R27</text>
<text x="68.9" y="99">10K_0402_5%</text>
<text x="104.1" y="98.2">130_0402_5%</text>
<text x="137.7" y="118.2">TYCO_2013620-2_IVY BRIDGE</text>
<text x="65.7" y="155">R338</text>
<text x="91.3" y="155">C33</text>
<text x="108.9" y="155">R30</text>
<text x="184.6" y="155">R32</text>
<text x="203.7" y="155">C34</text>
<text x="60.9" y="156.6">10K_0402_5%</text>
<text x="91.3" y="156.6">0.1U_0402_16V4Z</text>
<text x="108.9" y="156.6">200_0402_5%</text>
<text x="178.8" y="156.6">75_0402_5%</text>
<text x="194.1" y="156.6">0.1U_0402_16V4Z</text>
<text x="44.9" y="166.2">R65</text>
<text x="59.3" y="166.2">0_0402_5%</text>
<text x="180.1" y="167">R34</text>
<text x="88" y="171">U1</text>
<text x="88" y="172.6">74AHC1G09GW_TSSOP5</text>
<text x="177.7" y="170.2">43_0402_1%</text>
<text x="217.7" y="172.6">U2</text>
<text x="164.9" y="175.8">0_0402_5%</text>
<text x="169.7" y="174.2">R35</text>
<text x="217.7" y="174.2">SN74LVC1G07DCKR_SC70-5</text>
</g>
<g font-size="1.4">
<text x="88.4" y="35.8">&lt;19&gt;</text>
<text x="94.8" y="35.8">H_SNB_IVB#</text>
<text x="133.9" y="34.8">C26</text>
<text x="190" y="34.8">A27</text>
<text x="190" y="33.2">A28</text>
<text x="226.1" y="35.8">CLK_CPU_DMI#</text>
<text x="226.1" y="34.2">CLK_CPU_DMI</text>
<text x="239.8" y="34.2">&lt;15&gt;</text>
<text x="240.6" y="35.8">&lt;15&gt;</text>
<text x="132.9" y="39.6">AN34</text>
<text x="190" y="41.2">A16</text>
<text x="215.8" y="41.2">2</text>
<text x="223.6" y="41.2">1</text>
<text x="242.1" y="41.1">+1.05VS</text>
<text x="133.2" y="47.6">AL33</text>
<text x="190" y="42.8">A15</text>
<text x="215.8" y="42.8">2</text>
<text x="223.6" y="42.8">1</text>
<text x="20.7" y="55.5">+1.05VS</text>
<text x="91.6" y="55">&lt;45&gt;</text>
<text x="98" y="55">H_PECI</text>
<text x="132.9" y="54">AN33</text>
<text x="190" y="54">R8</text>
<text x="226.3" y="55">H_DRAMRST#</text>
<text x="239.4" y="55">&lt;7&gt;</text>
<text x="30.1" y="60.5">1</text>
<text x="38" y="60.5">2</text>
<text x="63.9" y="61.2">&lt;45,53&gt;</text>
<text x="72.4" y="61.2">H_PROCHOT#</text>
<text x="103.8" y="60.5">1</text>
<text x="111.5" y="60.5">2</text>
<text x="133.2" y="60.5">AL32</text>
<text x="190" y="62">A5</text>
<text x="190" y="63.6">A4</text>
<text x="190" y="60.5">AK1</text>
<text x="215.8" y="60.5">2</text>
<text x="215.8" y="62">2</text>
<text x="215.8" y="63.6">2</text>
<text x="223.6" y="60.5">1</text>
<text x="223.6" y="62">1</text>
<text x="223.6" y="63.6">1</text>
<text x="86.8" y="67.8">&lt;19&gt;</text>
<text x="93.2" y="67.8">H_THRMTRIP#</text>
<text x="132.9" y="66.8">AN32</text>
<text x="190" y="74.8">AP29</text>
<text x="190" y="76.5">AP27</text>
<text x="251.1" y="74.6">+1.05VS</text>
<text x="67.6" y="83.8">&lt;16&gt;</text>
<text x="74" y="83.8">H_PM_SYNC</text>
<text x="103.8" y="82.8">1</text>
<text x="111.7" y="82.8">2</text>
<text x="132.8" y="82.8">AM34</text>
<text x="190" y="79.6">AR26</text>
<text x="190" y="81.2">AR27</text>
<text x="190" y="82.8">AP30</text>
<text x="230.2" y="79.6">2</text>
<text x="230.2" y="81.2">2</text>
<text x="230.2" y="82.8">2</text>
<text x="233.7" y="83.6">@</text>
<text x="238" y="79.6">1</text>
<text x="238" y="81.2">1</text>
<text x="238" y="82.8">1</text>
<text x="103.8" y="89.2">1</text>
<text x="111.7" y="89.2">2</text>
<text x="133" y="89.2">AP33</text>
<text x="190" y="86">AR28</text>
<text x="190" y="87.6">AP26</text>
<text x="230.2" y="86">2</text>
<text x="230.2" y="87.6">2</text>
<text x="238" y="86">1</text>
<text x="238" y="87.6">1</text>
<text x="19.6" y="90">&lt;19&gt;</text>
<text x="26" y="90">H_CPUPWRGD</text>
<text x="62.8" y="94.6">1</text>
<text x="66.9" y="93.3" transform="rotate(-90 66.9 93.3)">2</text>
<text x="111.5" y="95.6">2</text>
<text x="134.8" y="95.6">V8</text>
<text x="190" y="94">AL35</text>
<text x="62.8" y="100.1">2</text>
<text x="66.9" y="101.1" transform="rotate(-90 66.9 101.1)">1</text>
<text x="190" y="98.8">AT28</text>
<text x="190" y="100.5">AR29</text>
<text x="132.9" y="103.6">AR33</text>
<text x="190" y="102">AR30</text>
<text x="190" y="103.6">AT30</text>
<text x="190" y="105.2">AP32</text>
<text x="190" y="106.8">AR31</text>
<text x="190" y="108.5">AT31</text>
<text x="190" y="110">AR32</text>
<text x="70.3" y="148.3">+3VS</text>
<text x="81.5" y="148.3">+3VALW</text>
<text x="103.1" y="148.3">+1.5V_CPU_VDDQ</text>
<text x="186.6" y="146.6">+1.05VS</text>
<text x="211.1" y="146.6">+3VS</text>
<text x="71.7" y="152.5" transform="rotate(-90 71.7 152.5)">2</text>
<text x="88.4" y="153.8">1</text>
<text x="106.9" y="152.5" transform="rotate(-90 106.9 152.5)">1</text>
<text x="188.5" y="152.5" transform="rotate(-90 188.5 152.5)">1</text>
<text x="208.4" y="153.8">1</text>
<text x="71.7" y="160.3" transform="rotate(-90 71.7 160.3)">1</text>
<text x="88.4" y="159.3">2</text>
<text x="106.9" y="160.3" transform="rotate(-90 106.9 160.3)">2</text>
<text x="188.5" y="160.3" transform="rotate(-90 188.5 160.3)">2</text>
<text x="208.4" y="159.3">2</text>
<text x="19.6" y="166.8">&lt;16&gt;</text>
<text x="26" y="166.8">SYS_PWROK</text>
<text x="49.4" y="166">1</text>
<text x="52.9" y="166.2">@</text>
<text x="57.1" y="166">2</text>
<text x="78.1" y="166">1</text>
<text x="82.9" y="163.7" transform="rotate(-90 82.9 163.7)">5</text>
<text x="89.2" y="167.6">4</text>
<text x="177.4" y="167.6">1</text>
<text x="185.2" y="167.6">2</text>
<text x="206.2" y="167.6">4</text>
<text x="212.5" y="163.7" transform="rotate(-90 212.5 163.7)">5</text>
<text x="217.2" y="166">1</text>
<text x="14.8" y="170">&lt;16&gt;</text>
<text x="21.2" y="170">PM_DRAM_PWRGD</text>
<text x="78.1" y="169.2">2</text>
<text x="82.9" y="173.1" transform="rotate(-90 82.9 173.1)">3</text>
<text x="173.3" y="170.1" transform="rotate(-90 173.3 170.1)">1</text>
<text x="212.5" y="173.1" transform="rotate(-90 212.5 173.1)">3</text>
<text x="217.2" y="169.2">2</text>
<text x="241.7" y="170">PLT_RST#</text>
<text x="251.9" y="170">&lt;18,23,32,37,38,44,45&gt;</text>
<text x="173.3" y="177.9" transform="rotate(-90 173.3 177.9)">2</text>
<text x="173.7" y="174.2">@</text>
<text x="229.8" y="196.8">Title</text>
<text x="228.9" y="203">Custom</text>
<text x="229.5" y="201.4">Size</text>
<text x="234.3" y="201.4">Document Number</text>
<text x="281.7" y="201.4">Rev</text>
<text x="283.3" y="203">0.2</text>
<text x="229.2" y="206.2">Date:</text>
<text x="236.9" y="206.2">Thursday, May 10, 2012</text>
<text x="261.2" y="206.2">Sheet</text>
<text x="268.9" y="206.2">6</text>
<text x="273.7" y="206.2">of</text>
<text x="278.5" y="206.2">65</text>
</g>
<g font-size="1.4" fill="#f00">
<text x="122" y="34.9">H_SNB_IVB#</text>
<text x="195.6" y="33.3">CLK_CPU_DMI</text>
<text x="195.6" y="34.9">CLK_CPU_DMI#</text>
<text x="122" y="47.7">H_CATERR#</text>
<text x="125.2" y="54.1">H_PECI</text>
<text x="195.6" y="54.1">H_DRAMRST#</text>
<text x="45.2" y="60.5">H_PROCHOT#</text>
<text x="91.6" y="60.5">H_PROCHOT#</text>
<text x="118.8" y="60.5">H_PROCHOT#_R</text>
<text x="195.6" y="60.5">SM_RCOMP0</text>
<text x="195.6" y="63.7">SM_RCOMP2</text>
<text x="195.6" y="62.1">SM_RCOMP1</text>
<text x="120.4" y="66.9">H_THRMTRIP#</text>
<text x="91.6" y="82.9">H_PM_SYNC</text>
<text x="120.4" y="82.9">H_PM_SYNC_R</text>
<text x="195.6" y="82.9">XDP_TRST#</text>
<text x="195.6" y="79.7">XDP_TCK</text>
<text x="195.6" y="81.3">XDP_TMS</text>
<text x="211.6" y="79.7">XDP_TMS</text>
<text x="211.6" y="81.3">XDP_TDI</text>
<text x="211.6" y="82.9">XDP_TDO</text>
<text x="91.6" y="89.3">H_CPUPWRGD</text>
<text x="118.8" y="89.3">H_CPUPWRGD_R</text>
<text x="195.6" y="87.7">XDP_TDO</text>
<text x="195.6" y="86.1">XDP_TDI</text>
<text x="211.6" y="86.1">XDP_TCK</text>
<text x="211.6" y="87.7">XDP_TRST#</text>
<text x="86.8" y="95.7">PM_SYS_PWRGD_BUF 1</text>
<text x="115.6" y="95.7">PM_DRAM_PWRGD_R</text>
<text x="115.6" y="103.7">BUF_CPU_RST#</text>
<text x="112.4" y="167.7">PM_SYS_PWRGD_BUF</text>
<text x="152.4" y="167.7">BUF_CPU_RST#</text>
<text x="191.6" y="167.7">BUFO_CPU_RST#</text>
<text x="221.2" y="169.3">PLT_RST#</text>
</g>
<g font-size="1.4" fill="#004080">
<text x="138.5" y="35.9">PROC_SELECT#</text>
<text x="183.5" y="35.9">BCLK#</text>
<text x="184.3" y="34.3">BCLK</text>
<text x="138.5" y="40.7">SKTOCC#</text>
<text x="176.3" y="43.9">DPLL_REF_CLK#</text>
<text x="177.1" y="42.3">DPLL_REF_CLK</text>
<text x="138.5" y="48.7">CATERR#</text>
<text x="138.5" y="55.1">PECI</text>
<text x="177" y="55.1">SM_DRAMRST#</text>
<text x="138.5" y="61.5">PROCHOT#</text>
<text x="178.1" y="63.1">SM_RCOMP[1]</text>
<text x="178.1" y="64.7">SM_RCOMP[2]</text>
<text x="178.1" y="61.5">SM_RCOMP[0]</text>
<text x="138.5" y="67.9">THERMTRIP#</text>
<text x="183.2" y="77.5">PREQ#</text>
<text x="183.3" y="75.9">PRDY#</text>
<text x="138.5" y="83.9">PM_SYNC</text>
<text x="183.5" y="83.9">TRST#</text>
<text x="185" y="82.3">TMS</text>
<text x="185.2" y="80.7">TCK</text>
<text x="185" y="88.7">TDO</text>
<text x="185.8" y="87.1">TDI</text>
<text x="138.5" y="90.3">UNCOREPWRGOOD</text>
<text x="184.2" y="95.1">DBR#</text>
<text x="138.5" y="96.7">SM_DRAMPWROK</text>
<text x="182.5" y="99.9">BPM#[0]</text>
<text x="182.5" y="101.5">BPM#[1]</text>
<text x="138.5" y="104.7">RESET#</text>
<text x="182.5" y="103.1">BPM#[2]</text>
<text x="182.5" y="104.7">BPM#[3]</text>
<text x="182.5" y="106.3">BPM#[4]</text>
<text x="182.5" y="107.9">BPM#[5]</text>
<text x="182.5" y="109.5">BPM#[6]</text>
<text x="182.5" y="111.1">BPM#[7]</text>
<text x="80.9" y="167.1">B</text>
<text x="83.9" y="166.6" transform="rotate(-90 83.9 166.6)">P</text>
<text x="213.1" y="167.1">NC</text>
<text x="213.6" y="166.6" transform="rotate(-90 213.6 166.6)">P</text>
<text x="80.9" y="170.3">A</text>
<text x="83.9" y="170.4" transform="rotate(-90 83.9 170.4)">G</text>
<text x="86.1" y="168.7">O</text>
<text x="208.9" y="168.7">Y</text>
<text x="213.6" y="170.4" transform="rotate(-90 213.6 170.4)">G</text>
<text x="214.3" y="170.3">A</text>
</g>
<g font-size="1.3">
<text x="133.8" y="200.6">THIS SHEET OF ENGINEERING DRAWING IS THE PROPRIETARY PROPERTY OF COMPAL ELECTRONICS, INC. AND CONTAINS CONFIDENTIAL</text>
<text x="133.8" y="202.1">AND TRADE SECRET INFORMATION. THIS SHEET MAY NOT BE TRANSFERED FROM THE CUSTODY OF THE COMPETENT DIVISION OF R&amp;D</text>
<text x="133.8" y="203.6">DEPARTMENT EXCEPT AS AUTHORIZED BY COMPAL ELECTRONICS, INC. NEITHER THIS SHEET NOR THE INFORMATION IT CONTAINS</text>
<text x="133.8" y="205.1">MAY BE USED BY OR DISCLOSED TO ANY THIRD PARTY WITHOUT PRIOR WRITTEN CONSENT OF COMPAL ELECTRONICS, INC.</text>
</g>
<g font-size="1.1">
<text x="30.1" y="1.1">5</text>
<text x="87" y="1.1">4</text>
<text x="144" y="1.1">3</text>
<text x="201" y="1.1">2</text>
<text x="257.9" y="1.1">1</text>
<text x=".5" y="28.2">D</text>
<text x="286.9" y="28.2">D</text>
<text x=".5" y="79.3">C</text>
<text x="286.9" y="79.3">C</text>
<text x=".5" y="130.6">B</text>
<text x="286.9" y="130.6">B</text>
<text x=".5" y="181.7">A</text>
<text x="286.9" y="181.7">A</text>
<text x="30.1" y="207.6">5</text>
<text x="87" y="207.6">4</text>
<text x="144" y="207.6">3</text>
<text x="201" y="207.6">2</text>
<text x="257.9" y="207.6">1</text>
</g>
</svg>
